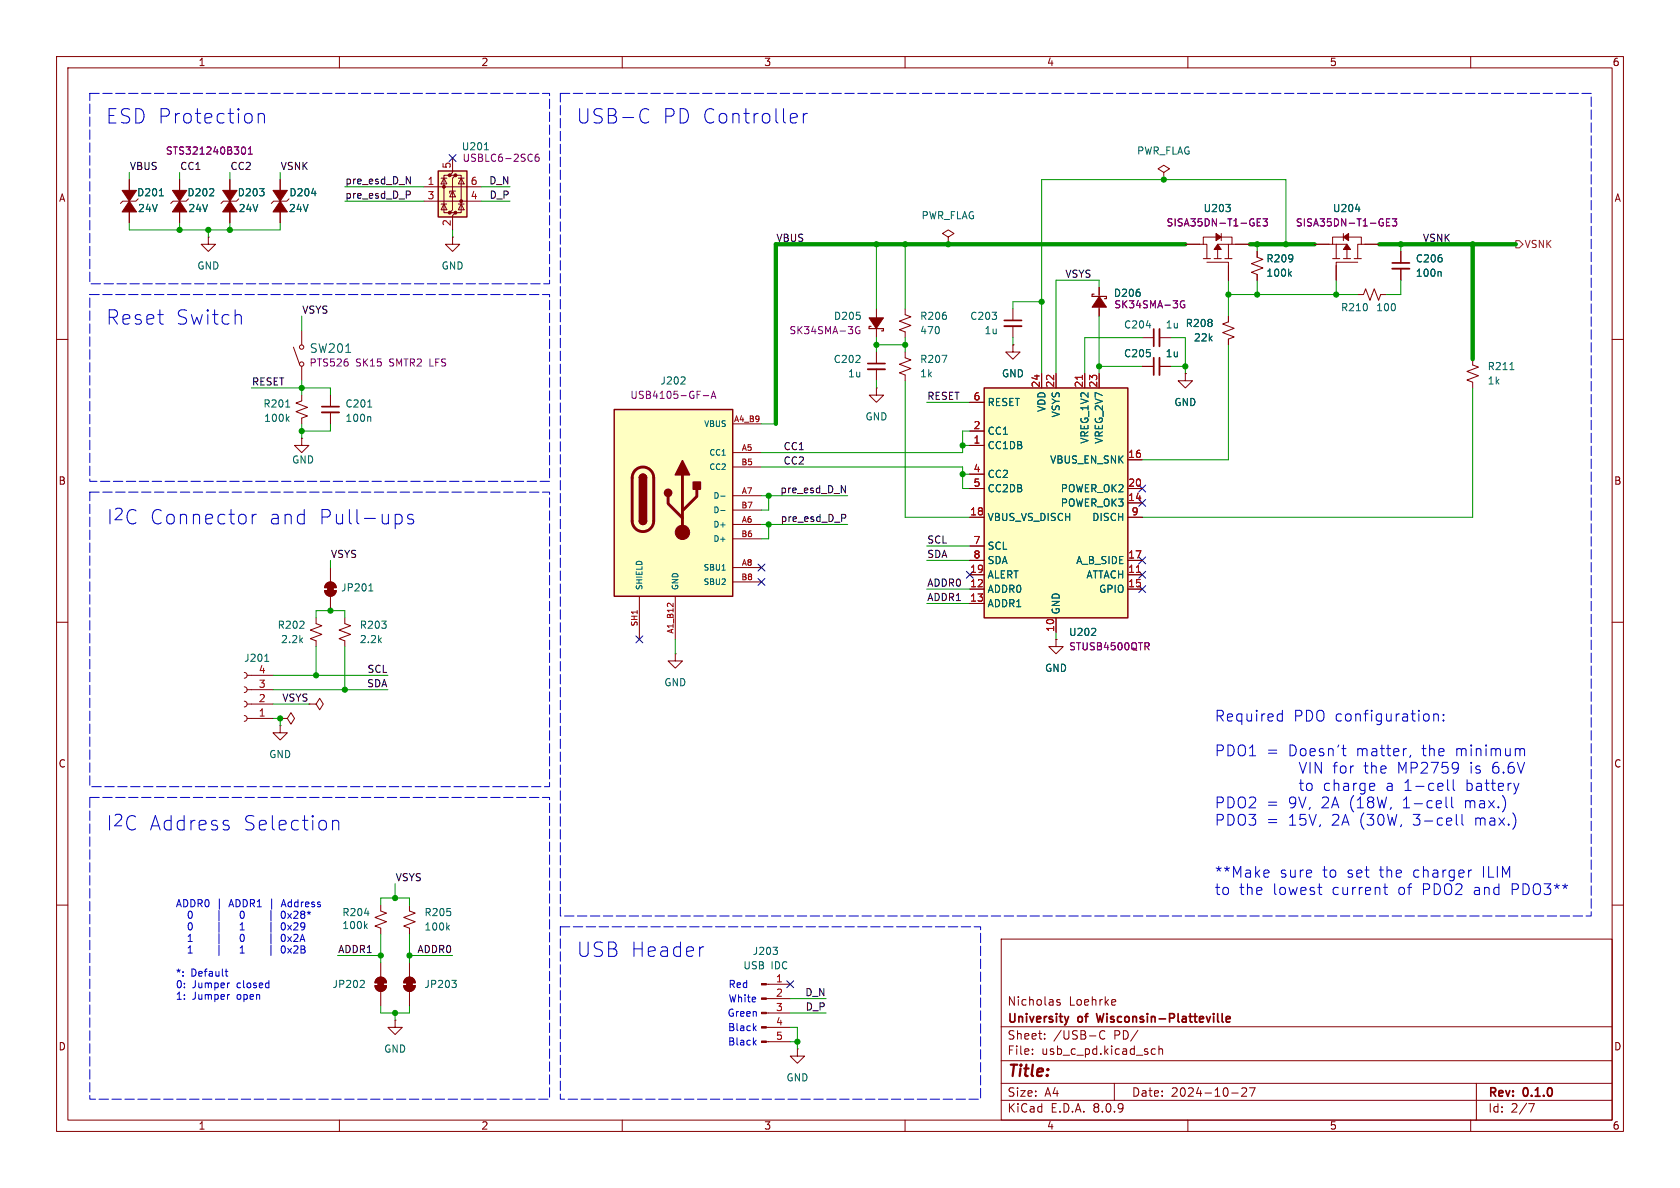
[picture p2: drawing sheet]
<svg xmlns="http://www.w3.org/2000/svg" width="297mm" height="210mm" viewBox="0 0 297 210" stroke-linecap="round" stroke-linejoin="round" font-family="sans-serif">
<g fill="none" stroke="#840000" stroke-width=".18">
<path d="M10 10h277v190h-277zM12 12h273v186h-273zM60 10v2M110 10v2M160 10v2M210 10v2M260 10v2M22.9 31.8v1.9M22.9 37.5v1.9M24.4 35.2l-.4 .4h-2.3l-.4 .4M31.7 31.8v1.9M31.7 37.5v1.9"/>
<path d="M33.3 35.2l-.4 .4h-2.3l-.4 .4M40.6 31.8v1.9M40.6 37.5v1.9M42.2 35.2l-.4 .4h-2.3l-.4 .4M49.5 31.8v1.9M49.5 37.5v1.9M51.1 35.2l-.4 .4h-2.3l-.4 .4M36.8 41.9v1.3h1.3l-1.3 1.3-1.2-1.3h1.2M36.8 41.9h.1M80 41.9v1.3h1.3l-1.3 1.3-1.3-1.3h1.3M80 41.9h.1M10 60h2"/>
<path d="M58.4 69.9v2M58.4 72.9v2M260.3 63.5v1l1.1 .4-2.1 .8 2.1 .7-2.1 .8 1 .4v1M285 60h2M10 110h2M285 110h2M49.5 127h1.3l.6-1 .7 1-.7 1-.6-1M49.5 127h.1M10 160h2M177 166h108v32h-108zM187.4 176.8l-.4-.1-.2 .2 .1 .2 .5 .2v.3h-.6M197 176.7l.2 .4-.7 .1"/>
<path d="M197.2 177.6l-.2 .1M285 160h2M60 198v2M110 198v2M160 198v2M177 194.5h108M177 191.5h108M177 187.5h108M177 181.5h108M182.5 186.3v.1M182.5 185.5v.1M184.7 183.6v.1"/>
<path d="M184.7 182.8v.1M195.3 182.3a.6 .6 0 0 0-.7 0 .6 .6 0 0 0-.2 .8 .56 .56 0 0 0 .3 .5 .56 .56 0 0 0 .6 0M197 191.5v3M203.6 186.3l.2 .1 .4-.1M204.2 185.5l-.4-.1-.2 .1M204.9 185.5l.2-.1 .4 .1v.9M204.9 184.9v1.5M210 198v2M217.7 193.2h1.2M219.5 192.4l.6-.1 .2 .1 .1 .3-.9 1.1h.9M220.9 192.3h1l-.7 1.5M260 198v2"/>
<path d="M261 191.5v6.5M270.2 195.1h1l-.6 1.5"/>
</g>
<path d="M56.9 71.9h3M188.9 179.7l-.3 1M193.8 179.2l.4 1.5M216.1 180.6l.2 .1M216.8 180.2l.7-.2-.1-.2-.4-.1-.2 .2v.7h.6" fill="none" stroke="#840000" stroke-width=".3"/>
<path d="M56.9 72.9h3" fill="none" stroke="#840000" stroke-width=".33"/>
<path d="M28.2 34.6h.7M55.1 34.2h.8M65 72h.7M65.4 73.6l.1 .2v.7M266.9 65.3h.8" fill="none" stroke="#006464" stroke-width=".18"/>
<g fill="#840000" stroke="#840000" stroke-width=".18">
<path d="M49.5 35.6l1.3 1.9h-2.5z"/>
<path d="M48.3 33.7h2.5l-1.3 1.9z"/>
<path d="M40.6 35.6l1.3 1.9h-2.5z"/>
<path d="M39.4 33.7h2.5l-1.3 1.9z"/>
<path d="M22.9 35.6l1.2 1.9h-2.5z"/>
<path d="M21.6 33.7h2.5l-1.2 1.9z"/>
<path d="M31.7 35.6l1.3 1.9h-2.5z"/>
<path d="M30.5 33.7h2.5l-1.3 1.9z"/>
</g>
<path d="M42.9 26h.1a.68 .68 0 0 1 .4 .6 .68 .68 0 0 1-.4 .6h-.1M43.9 27.2h.7M43.9 26.3l.4-.3v1.2" fill="none" stroke="#840084" stroke-width=".18"/>
<path d="M77.5 30.2h5v8.2h-5z" fill="#ffffc2"/>
<g fill="#840000" stroke="#840000" stroke-width=".18">
<path d="M194.3 52.4l1.3 1.9h-2.5z"/>
<path d="M153.6 56.2h2.6l-1.3 1.9z"/>
<path d="M215.3 43.2l.6 .9h-1.3z"/>
<path d="M215 41.3l.9 .6-.9 .6z"/>
<path d="M134.6 184h.9v.3h-.9z"/>
<path d="M134.6 181.5h.9v.2h-.9z"/>
<path d="M134.6 178.9h.9v.3h-.9z"/>
<path d="M134.6 176.4h.9v.3h-.9z"/>
<path d="M134.6 173.9h.9v.2h-.9z"/>
<path d="M57.9 103.6h1v1h-1z"/>
<path d="M57.4 104.4h2a1.02 1.02 0 0 1-1 1 1.02 1.02 0 0 1-1-1z"/>
<path d="M57.7 103.2a1.02 1.02 0 0 1 1.1-.2 1.02 1.02 0 0 1 .6 .9h-2z"/>
<circle cx="78.5" cy="33" r=".25"/>
<circle cx="79.5" cy="37.6" r=".25"/>
<circle cx="79.5" cy="31" r=".25"/>
<circle cx="80.5" cy="37.6" r=".25"/>
<circle cx="80.5" cy="31" r=".25"/>
<circle cx="81.5" cy="35.6" r=".25"/>
</g>
<g fill="none" stroke="#840000" stroke-width=".18">
<path d="M74.9 35.6h10.2M74.9 33h10.2M78 36.1h1M78 31.5h1M78.5 31.5l.5 1h-1zM78.5 36.1l.5 1h-1zM79.5 31h-1v6.6h1M80 33.8l.5 1h-1zM80 27.9v2.6l-.5 .5h1l-.5 .5v5.6l-.5 .5h1l-.5 .5v2.5M80.5 33.8h-1v.4M80.5 31h1v6.6h-1M81 36.1h1"/>
<path d="M81 31.5h1M81.5 36.1l.5 1h-1zM81.5 31.5l.5 1h-1zM205.7 30.5l1.1-.7-1.1-.6-1 .6 1 .7v1.3M205.7 31.8h.1M53.3 58.4v2.6M154.9 54.6v5.1M160 54.6v1l1 .4-2 .8 2 .7-2 .8 1 .4v1M167.6 41.9l1.1-.6-1.1-.7-1 .7 1 .6v1.3M167.6 43.2h.1M194.3 50.8v5.1M201.9 59.7h2.1"/>
<path d="M205 59.7h2M209.5 43.2h3.2M212.7 43.2h.7v2.5M212.7 45.7h1.3M213.4 46.4h3.8v3.1M214.6 45.7h1.3M215.3 43.2h1.9v2.5M215.3 41.9h-2.6v1.3M215.3 43.8v1.9M215.9 41.9h1.9v1.3h-.6M215.9 41.3v1.2M216.5 45.7h1.3"/>
<path d="M217.2 55.9v1l-1 .4 2 .7-2 .8 2 .8-1 .3v1.1M217.8 43.2h3.2M247.6 44.5v2M247.6 47.5v2M51.9 61.4l1 3M53.3 69.9v1l-1 .3 2.1 .8-2.1 .8 2.1 .7-1.1 .4v1M53.3 77.5v1.2h1.3l-1.3 1.3-1.2-1.3h1.2M53.3 77.5h.1M53.3 64.8v2.5M201.9 64.8h2.1M205 64.8h2M209.5 66v1.3h1.3l-1.3 1.3-1.2-1.3h1.2"/>
<path d="M209.5 66h.1M55.9 109.2v1l1 .4-2 .8 2 .7-2 .8 1 .4v1M57.4 104.4h2a1.02 1.02 0 0 1-1 1 1.02 1.02 0 0 1-1-1zM57.7 103.2a1.02 1.02 0 0 1 1.1-.2 1.02 1.02 0 0 1 .6 .9h-2zM58.4 100.3v2.6M58.4 105.4v2.6M61 109.2v1l1 .4-2.1 .8 2.1 .7-2.1 .8 1.1 .4v1M49.5 128.3v1.2h1.3l-1.3 1.3-1.2-1.3h1.2M49.5 128.3h.1M72.4 160v1l1 .4-2 .8 2 .7-2 .8 1 .4v1M135.5 179.1h4.2M135.5 176.5h4.2"/>
<path d="M135.5 174h4.2M135.5 184.2h4.2M135.5 181.6h4.2M141 185.4v1.3h1.2l-1.2 1.3-1.3-1.3h1.3M141 185.4h.1"/>
<circle cx="53.3" cy="61.4" r=".39"/>
<circle cx="53.3" cy="64.4" r=".39"/>
</g>
<path d="M77.5 30.2h5v8.2h-5z" fill="none" stroke="#840000" stroke-width=".25"/>
<g fill="none" stroke="#006464" stroke-width=".18">
<path d="M85.6 26.5h.8M216.7 36.1h.8l-.4 .5M217.4 36.7v.6M202.6 57.6h.8M254.6 48l.2 .2v.6M50.5 72h.7M50.7 74l.4 .5M51.1 73.6l-.5 .5M61.1 62.3h.9M65.2 104.5h.7M65.4 103.4l.2-.2v1.3M79.1 163.9l.4 .5"/>
<path d="M79.5 163.6l-.5 .4M136.7 167.5h.7l-.4 .4M137.3 168l.1 .2-.1 .5"/>
</g>
<path d="M95.2 27.2l-.4 .1a.86 .86 0 0 0 0 1.2l.5-.1v-.4l-.2-.3-.4 .1-.1 .2M222.2 39.3h.5M222.9 38.7h-.7v1.2h.7M223.3 38.7h.8l-.5 .5 .4 .1v.5l-.2 .1-.5-.1M152 57.8a.59 .59 0 0 0-.8 .6 .59 .59 0 0 0 .8 .5v-.4h-.2M209.4 53.2a.59 .59 0 0 0-.7 .6 .59 .59 0 0 0 .7 .6l.1-.5h-.3" fill="none" stroke="#840084" stroke-width=".18"/>
<path d="M205 58.2v3M246.1 47.5h3.1M205 63.2v3.1" fill="none" stroke="#840000" stroke-width=".33"/>
<path d="M204 58.2v3M246.1 46.5h3.1M204 63.2v3.1" fill="none" stroke="#840000" stroke-width=".3"/>
<path d="M154 57.7h-.4v.4h2.6v.4h-.4M193.4 52h-.3v.4h2.5v.4h-.3" fill="none" stroke="#840000" stroke-width=".2"/>
<path d="M108.6 72.4h20.9v33h-20.9z" fill="#ffffc2"/>
<path d="M108.6 72.4h20.9v33h-20.9zM113 92.1a.64 .64 0 0 0 .7 .6 .64 .64 0 0 0 .6-.6M113 84.5a.64 .64 0 0 1 .7-.7 .64 .64 0 0 1 .6 .7" fill="none" stroke="#840000" stroke-width=".25"/>
<path d="M112.3 83.1a1.9 1.9 0 0 1 2.1-.4 1.9 1.9 0 0 1 1.2 1.8v7.6a1.91 1.91 0 0 1-1.9 1.9 1.91 1.91 0 0 1-1.9-1.9v-7.8l.1-.6zM118.1 87.8v1.2l2.5 2.6M120.6 83.9v10.2M123.2 86.5v1.3l-2.6 2.5" fill="none" stroke="#840000" stroke-width=".51"/>
<g fill="#840000" stroke="#840000" stroke-width=".25">
<path d="M113 92.1h1.3a.64 .64 0 0 1-.6 .6 .64 .64 0 0 1-.7-.6z"/>
<path d="M113 84.5h1.3v7.6h-1.3z"/>
<path d="M113.2 84a.64 .64 0 0 1 .7-.1 .64 .64 0 0 1 .4 .6h-1.3z"/>
<path d="M122.6 85.2h1.2v1.3h-1.2z"/>
<path d="M120.6 81.4l1.3 2.5h-2.5z"/>
<circle cx="118.1" cy="87.1" r=".63"/>
</g>
<circle cx="120.6" cy="94.1" r="1.27" fill="#840000" stroke="#840000" stroke-width=".18"/>
<g fill="none" stroke="#840000" stroke-width=".18">
<path d="M129.5 74.9h5.1M129.5 80h5.1M129.5 82.6h5.1M129.5 92.7h5.1M129.5 87.6h5.1M129.5 95.3h5.1M129.5 90.2h5.1M113 105.4v7.6M119.4 105.4v7.6M129.5 100.3h5.1M129.5 102.9h5.1M186.7 113v1.3h1.3l-1.3 1.3-1.3-1.3h1.3"/>
<path d="M186.7 113h.1"/>
</g>
<path d="M121 66.7l.1 .2v.3l-.8 .7h.8M127.4 87.7h.8M127.4 90.2h.8M127.6 100.8h.6" fill="none" stroke="#006464" stroke-width=".18"/>
<path d="M118.1 106.7h.3M119 106.6v.7" fill="none" stroke="#a90000" stroke-width=".18"/>
<path d="M124.3 69.9h1M125.7 70.4l.4-1.2 .5 1.2M125.8 70.1h.6" fill="none" stroke="#840084" stroke-width=".18"/>
<path d="M174 68.6h25.4v40.6h-25.4z" fill="#ffffc2"/>
<path d="M174 68.6h25.4v40.6h-25.4z" fill="none" stroke="#840000" stroke-width=".25"/>
<g fill="none" stroke="#840000" stroke-width=".18">
<path d="M22.9 31.8v1.9M22.9 37.5v1.9M31.7 31.8v1.9M31.7 37.5v1.9M40.6 31.8v1.9M40.6 37.5v1.9M49.5 31.8v1.9M49.5 37.5v1.9M179.1 54.6v2M179.1 57.7v2M194.3 50.8v1.3M194.3 54.6v1.3"/>
<path d="M209.5 43.2h2.6M217.2 47v2.5M217.2 55.9v1M217.2 59.9v1.1M218.4 43.2h2.6M222.2 44.5v1l1.1 .3-2.1 .8 2.1 .8-2.1 .7 1 .4v1M232.4 43.2h3.2M235.6 45.7h1.3M237.5 41.9h-1.9v1.3h.6M237.5 45.7h1.3M237.5 41.3v1.2M238.1 43.2h-1.9v2.5"/>
<path d="M238.1 41.9h2.6v1.3M238.1 43.8v1.9M239.4 45.7h1.3M240 46.4h-3.8v3.1M240 52.1h1l.4-1 .8 2 .8-2 .7 2 .4-1h1M240.7 43.2h-.7v2.5M240.7 43.2h3.1M247.6 44.5v2M247.6 47.5v2M154.9 68.6v1.3h1.3l-1.3 1.2-1.2-1.2h1.2M154.9 68.6h.1M154.9 62.2v2.1"/>
<path d="M154.9 65.3v2M160 62.2v1l1 .4-2 .8 2 .8-2 .7 1 .4v1M171.4 78.7h2.6M171.4 76.2h2.6M171.4 71.1h2.6M179.1 61v1.2h1.2l-1.2 1.3-1.3-1.3h1.3M179.1 61h.1M184.1 66v2.6M186.7 66v2.6M191.8 66v2.6M194.3 66v2.6M201.9 64.8h2.1"/>
<path d="M205 64.8h2M209.5 66h.1M171.4 99.1h2.6M171.4 91.4h2.6M171.4 86.4h2.6M171.4 83.8h2.6M171.4 96.5h2.6M199.4 88.9h2.5M199.4 81.3h2.5M199.4 99.1h2.5M199.4 91.4h2.5M199.4 86.4h2.5"/>
<path d="M43.2 118.9l.3 .1 .2 .4-.2 .3-.3 .2M43.7 119.4h4.6M119.4 115.6v1.2h1.2l-1.2 1.3-1.3-1.3h1.3M119.4 115.6h.1M171.4 101.6h2.6M171.4 104.1h2.6M171.4 106.7h2.6M186.7 113h.1M186.7 109.2v2.6M199.4 101.6h2.5M199.4 104.1h2.5M43.2 121.4l.3 .2 .2 .3-.2 .4-.3 .1"/>
<path d="M43.2 124l.3 .1 .2 .4-.2 .3-.3 .2M43.2 126.5l.3 .1 .2 .4-.2 .4-.3 .1M43.7 121.9h4.6M43.7 124.5h4.6M43.7 127h4.6M54.6 124.5h1.3l.6-1.1 .6 1.1-.6 1-.6-1M66.3 174.2h2a1.02 1.02 0 0 1-1 1.1 1.02 1.02 0 0 1-1-1.1zM66.6 173a1.02 1.02 0 0 1 1.1-.2 1.02 1.02 0 0 1 .6 .9h-2zM67.3 160v1l1 .4-2 .8 2 .7-2 .8 1 .4v1M67.3 170.2v2.5M67.3 175.3v2.5M71.4 174.2h2a1.02 1.02 0 0 1-1 1.1 1.02 1.02 0 0 1-1-1.1z"/>
<path d="M71.7 173a1.02 1.02 0 0 1 1.1-.2 1.02 1.02 0 0 1 .6 .9h-2zM72.4 170.2v2.5M72.4 175.3v2.5M69.8 180.3v1.3h1.3l-1.3 1.3-1.2-1.3h1.2M69.8 180.3h.1"/>
</g>
<path d="M191.4 66.3v.8M200.9 101.2h.7" fill="none" stroke="#a90000" stroke-width=".18"/>
<g fill="none" stroke="#006464" stroke-width=".18">
<path d="M28.2 34.6h.7M55.1 34.2h.8M216.7 36.1h.8l-.4 .5M217.4 36.7v.6M239.6 37h.8M227.9 48.4l.4 .4M228.3 48l-.5 .5M254.6 48l.2 .2v.6M166.5 62.8h.9l-.6 1.3M46.8 116.9h.7M192.9 112.3h.8M193.7 111.2v.4"/>
<path d="M64.2 173.3l.2 .2v.3l-.8 .8h.8M64.5 161.4h.7M64.6 163.7l.3 .5M64.9 163.3l-.5 .5M79.9 173.3h.8l-.5 .5M80.4 173.8l.3 .2v.3l-.3 .3"/>
</g>
<path d="M42.9 26h.1a.68 .68 0 0 1 .4 .6 .68 .68 0 0 1-.4 .6h-.1M43.9 27.2h.7M43.9 26.3l.4-.3v1.2M222.2 39.3h.5M222.9 38.7h-.7v1.2h.7M223.3 38.7h.8l-.5 .5 .4 .1v.5l-.2 .1-.5-.1M245.1 39.3h.4M245.7 38.7h-.6v1.2h.6M246.1 38.7h.8l-.4 .5 .4 .1v.5l-.2 .1-.6-.1M209.4 53.2a.59 .59 0 0 0-.7 .6 .59 .59 0 0 0 .7 .6l.1-.5h-.3M202.7 114.3l.4 .6M202.9 113.6l.2 .3v.3l-.2 .1" fill="none" stroke="#840084" stroke-width=".18"/>
<g fill="#840000" stroke="#840000" stroke-width=".18">
<path d="M238.1 43.2l.7 .9h-1.3z"/>
<path d="M237.5 41.9l.9-.6v1.2z"/>
<path d="M66.8 173.5h1v1h-1z"/>
<path d="M66.6 173a1.02 1.02 0 0 1 1.1-.2 1.02 1.02 0 0 1 .6 .9h-2z"/>
<path d="M66.3 174.2h2a1.02 1.02 0 0 1-1 1.1 1.02 1.02 0 0 1-1-1.1z"/>
<path d="M71.9 173.5h1v1h-1z"/>
<path d="M71.4 174.2h2a1.02 1.02 0 0 1-1 1.1 1.02 1.02 0 0 1-1-1.1z"/>
<path d="M71.7 173a1.02 1.02 0 0 1 1.1-.2 1.02 1.02 0 0 1 .6 .9h-2z"/>
</g>
<path d="M177.5 57.7h3.1M153.4 65.3h3.1" fill="none" stroke="#840000" stroke-width=".33"/>
<path d="M177.5 56.6h3.1M153.4 64.3h3.1" fill="none" stroke="#840000" stroke-width=".3"/>
<path d="M268 42.5h.6l.6 .7-.6 .6h-.6z" fill="none" stroke="#725600" stroke-width=".18"/>
<path d="M71.8 31.2l.8 1.3v-1.3M72.3 33.8l.3 .2-.1 .3-.2 .1M148.7 85.8l.8 1.3v-1.3M149.3 90.9l.2 .3v.3l-.2 .1" fill="none" stroke="#0f0f0f" stroke-width=".18"/>
<g fill="none" stroke="#0000c2" stroke-width=".18">
<path d="M114 19.2l.7 .2M45.7 20.3a.63 .63 0 0 1 1 .1v1.3M45.7 20.1v1.6M114.7 21.5l-.7 .2M140.6 20.1l.2 .1 .1 .5-1.2 .2M140.8 21.6l-.2 .1M142 20.1v1.6M142.7 20.1a.65 .65 0 0 0-.7 .4M42.3 55.6l.4 .4v1.3M44.6 90.9v1.7M45.3 90.9a.65 .65 0 0 0-.7 .5M69.9 91l.7-.1 .5 .5v.7l-.3 .4-.2 .1-.7-.1"/>
<path d="M73 91l-.6-.1-.3 .4 .1 .3 .8 .3 .1 .2-.1 .4-.2 .1-.7-.1M226.2 126.2l.5 .1M226.7 125.6v1.9M226.7 127.4l-.5 .1M229.7 134.8l.6 1.9 .7-1.9M229.7 138.5h.7M230 137.8v1.7l.1 .1 .3 .1M231.1 138.6a.52 .52 0 0 1 .5-.1 .52 .52 0 0 1 .4 .3v.6a.52 .52 0 0 1-.5 .4 .52 .52 0 0 1-.5-.4zM231.6 134.8v1.9M233.6 134.8v1.9l-1.1-1.9v1.9M237.2 132.3h.8M237.5 131.7v1.6l.1 .2 .4 .1"/>
<path d="M242.4 138.5l.5 .1 .1 .3-.9 .2M242.9 139.6l-.5 .1M249.4 133.5l-.2 .4M252.5 126.3l.1 .3v.5l-.1 .3M253.5 126.4a.47 .47 0 0 1 .8 .1v1M253.5 126.2v1.3M255.2 127.3l.1 .1-.1 .1M255.2 127.3l-.1 .1 .1 .1M255.2 126.3v.2M255.2 127.3v.2M255.2 126.3l.1 .1-.1 .1M255.2 126.3l-.1 .1 .1 .1"/>
<path d="M255.9 137.8v1.7l.3 .2M256.9 137.8v1.7l.3 .2M257.6 134.9h.1a1.61 1.61 0 0 1-.2 1.6M257.8 135.6l-.2 .3M268.5 138.5l-.4 1.2M268.8 132.4l.2-.1 .4 .1 .1 1.2M40.4 146l.1 .2-.1 .4M58.8 145v1.7M58.8 145.3a.63 .63 0 0 1 1.1 .1v1.3M223.7 153.8l.6 .1v.4l-.9 .1M224.3 155l-.6 .1M233 156.9h.7"/>
<path d="M233.3 158l.4 .1M244.6 156.9h.7M244.8 156.2v1.7l.1 .1 .4 .1M255.6 140.9v1.6l.3 .3M256.6 140.9v1.6l.3 .3M257.5 144v1.6l.2 .3M258.5 144v1.6l.2 .3M260.2 153.8l-.5 .2M38.7 161v1.8M38.7 163v1.8M38.7 165v1.9M38.7 167.1v1.8"/>
<path d="M39.8 171.7h.5M40 171.3v1.1l.3 .2M40.5 173.8h.1M40.5 175.8h.1M42.5 164.4h.7M42.5 163.5l.3-.4v1.3M42.5 167.6l.3-.4v1.3M42.5 168.5h.7M42.6 161.2a.69 .69 0 0 0 .3 1.1l.2-.1 .1-.3-.1-.7M42.6 165.2h.2a.68 .68 0 0 1 .4 .6 .68 .68 0 0 1-.4 .6 .84 .84 0 0 1-.2-1.2zM47.9 161v1.8M47.9 163v1.8"/>
<path d="M47.9 165v1.9M47.9 167.1v1.8M50.9 161.5l.6 .8M50.9 163.5l.6 .9M50.9 165.6l.6 .8M50.9 167.6l.6 .9M51.5 161.5l-.6 .8M51.5 163.5l-.6 .9M51.5 165.6l-.6 .8M51.5 167.6l-.6 .9M124.2 167.4h.2M133.3 184.2l.4 .5"/>
<path d="M133.3 181.7l.4 .5M133.7 183.9l-.5 .5M133.7 181.3l-.5 .5"/>
</g>
<path d="M15.9 16.5h81.3v33.7h-81.3zM99.1 16.5h182.2v145.4h-182.2zM15.9 52.1h81.3v33h-81.3zM15.9 87h81.3v52.1h-81.3zM15.9 141h81.3v53.3h-81.3zM99.1 163.8h74.3v30.5h-74.3z" fill="none" stroke="#0000c2" stroke-width=".18" stroke-dasharray="1.7 .6"/>
<g fill="none" stroke="#009600" stroke-width=".18">
<path d="M22.9 39.4v1.2h26.6v-1.2M22.9 30.5v1.3M31.7 30.5v1.3M31.7 39.4v1.2M40.6 30.5v1.3M40.6 39.4v1.2M49.5 30.5v1.3M61 35.6h13.9M61 33h13.9M85.1 35.6h5.1M85.1 33h5.1M36.8 40.6v1.3"/>
<path d="M53.3 55.9v2.5M80 40.6v1.3M154.9 43.2v11.4M154.9 59.7v2.5M160 43.2v11.4M160 59.7v2.5M179.1 59.7v1.3M184.1 53.3h-5v1.3M194.3 50.8v-1.3h-7.6v16.5M194.3 55.9v10.1M201.9 59.7h-10.1v6.3M207 59.7h2.5v6.3"/>
<path d="M217.2 52.1h22.8M217.2 49.5v6.4M222.2 43.2v1.3M222.2 49.5v2.6M227.3 43.2v-11.4h-43.2v34.2M236.2 49.5v2.6M247.6 49.5v2.6h-2.5M247.6 43.2v1.3M44.4 68.6h14v1.3M53.3 67.3v2.6M53.3 74.9v2.6M58.4 74.9v1.3h-5.1"/>
<path d="M134.6 74.9h2.6M154.9 67.3v1.3M154.9 61h5.1M160 67.3v24.1h11.4M163.8 71.1h7.6M170.2 78.7h1.2M171.4 76.2h-1.2v3.8h-35.6M194.3 64.8h7.6M207 64.8h2.5M217.2 61v20.3h-15.3M260.3 68.6v22.8h-58.4M58.4 99.1v1.2"/>
<path d="M134.6 82.6h35.6v3.8h1.2M134.6 87.6h15.3M134.6 92.7h15.3M135.9 87.6v2.6h-1.3M135.9 92.7v2.6h-1.3M163.8 99.1h7.6M163.8 96.5h7.6M170.2 83.8h1.2M48.3 119.4h20.3M55.9 109.2v-1.2h5.1v1.2M55.9 114.3v5.1M61 114.3v7.6"/>
<path d="M119.4 113v2.6M163.8 104.1h7.6M163.8 106.7h7.6M186.7 111.8v1.2M48.3 127h1.2v1.3M48.3 121.9h20.3M48.3 124.5h6.3M69.8 156.2v2.6M59.7 168.9h7.6M67.3 177.8v1.3h5.1v-1.3M67.3 160v-1.2h5.1v1.2M67.3 165.1v5.1"/>
<path d="M69.8 179.1v1.2M72.4 168.9h7.6M72.4 165.1v5.1M139.7 176.5h6.3M139.7 179.1h6.3M139.7 181.6h1.3v3.8M139.7 184.2h1.3"/>
</g>
<path d="M209.5 43.2h-72.3v31.7M221 43.2h11.4M243.8 43.2h24.2M260.3 43.2v20.3" fill="none" stroke="#009600" stroke-width=".76"/>
<g fill="none" stroke="#000084" stroke-width=".18">
<path d="M79.4 27.3l1.2 1.2M80.6 27.3l-1.2 1.2M134 99.7l1.2 1.2M135.2 99.7l-1.2 1.2M201.3 85.8l1.2 1.2M201.3 88.3l1.2 1.2M201.3 98.5l1.2 1.2M202.5 85.8l-1.2 1.2M202.5 88.3l-1.2 1.2M202.5 98.5l-1.2 1.2M112.4 112.4l1.2 1.2M113.6 112.4l-1.2 1.2"/>
<path d="M134 102.3l1.2 1.2M135.2 102.3l-1.2 1.2M170.8 101l1.3 1.2M172.1 101l-1.3 1.2M201.3 103.5l1.2 1.2M201.3 101l1.2 1.2M202.5 103.5l-1.2 1.2M202.5 101l-1.2 1.2M139.1 173.4l1.2 1.2M140.3 173.4l-1.2 1.2"/>
</g>
<g fill="#009600" stroke="#009600" stroke-width=".18">
<circle cx="222.2" cy="52.1" r=".46"/>
<circle cx="217.2" cy="52.1" r=".46"/>
<circle cx="209.5" cy="64.8" r=".46"/>
<circle cx="247.6" cy="43.2" r=".46"/>
<circle cx="260.3" cy="43.2" r=".46"/>
<circle cx="236.2" cy="52.1" r=".46"/>
<circle cx="227.3" cy="43.2" r=".46"/>
<circle cx="222.2" cy="43.2" r=".46"/>
<circle cx="205.7" cy="31.8" r=".46"/>
<circle cx="170.2" cy="78.7" r=".46"/>
<circle cx="154.9" cy="61" r=".46"/>
<circle cx="160" cy="61" r=".46"/>
<circle cx="167.6" cy="43.2" r=".46"/>
<circle cx="154.9" cy="43.2" r=".46"/>
<circle cx="160" cy="43.2" r=".46"/>
<circle cx="184.1" cy="53.3" r=".46"/>
<circle cx="194.3" cy="64.8" r=".46"/>
<circle cx="170.2" cy="83.8" r=".46"/>
<circle cx="72.4" cy="168.9" r=".46"/>
<circle cx="69.8" cy="179.1" r=".46"/>
<circle cx="69.8" cy="158.8" r=".46"/>
<circle cx="67.3" cy="168.9" r=".46"/>
<circle cx="53.3" cy="76.2" r=".46"/>
<circle cx="58.4" cy="108" r=".46"/>
<circle cx="55.9" cy="119.4" r=".46"/>
<circle cx="53.3" cy="68.6" r=".46"/>
<circle cx="141" cy="184.2" r=".46"/>
<circle cx="135.9" cy="92.7" r=".46"/>
<circle cx="135.9" cy="87.6" r=".46"/>
<circle cx="40.6" cy="40.6" r=".46"/>
<circle cx="31.7" cy="40.6" r=".46"/>
<circle cx="36.8" cy="40.6" r=".46"/>
<circle cx="49.5" cy="127" r=".46"/>
<circle cx="61" cy="121.9" r=".46"/>
</g>
<g font-size="3.5" fill="#0000c2">
<text x="18.7" y="22.1">ESD Protection</text>
<text x="101.9" y="22.1">USB-C</text>
<text x="117.1" y="22.1">PD Controller</text>
<text x="18.7" y="57.6">Reset</text>
<text x="31" y="57.6">Switch</text>
<text x="18.9" y="92.9">I^{2}C</text>
<text x="26.4" y="92.9">Connector</text>
<text x="47.4" y="92.9">and</text>
<text x="56.2" y="92.9">Pull-ups</text>
<text x="18.8" y="147">I^{2}C</text>
<text x="26.4" y="147">Address</text>
<text x="42.9" y="147">Selection</text>
<text x="101.9" y="169.4">USB Header</text>
</g>
<text font-size="2.8" fill="#840000" x="178" y="190.9">Title:</text>
<g font-size="2.7" fill="#0000c2">
<text x="214.6" y="127.8">Required</text>
<text x="228.6" y="127.8">PDO configuration:</text>
<text x="214.6" y="134">PDO1</text>
<text x="223.8" y="134">=</text>
<text x="227.7" y="134">Doesn't</text>
<text x="235.5" y="137">for</text>
<text x="239.7" y="134">matter,</text>
<text x="241" y="137">the</text>
<text x="247" y="137">MP2759</text>
<text x="251.4" y="134">the</text>
<text x="257.4" y="134">minimum</text>
<text x="259.8" y="137">is</text>
<text x="263.8" y="137">6.6V</text>
<text x="214.6" y="143.2">PDO2</text>
<text x="223.8" y="143.2">=</text>
<text x="227.7" y="143.2">9V,</text>
<text x="233.5" y="143.2">2A (18W,</text>
<text x="233.8" y="140.1">charge</text>
<text x="244.9" y="140.1">a 1-cell</text>
<text x="248" y="143.2">1-cell</text>
<text x="259" y="143.2">max.)</text>
<text x="259.1" y="140.1">battery</text>
<text x="214.6" y="146.2">PDO3</text>
<text x="223.8" y="146.2">=</text>
<text x="227.7" y="146.2">15V,</text>
<text x="235.4" y="146.2">2A (30W,</text>
<text x="249.8" y="146.2">3-cell</text>
<text x="260.8" y="146.2">max.)</text>
<text x="214.6" y="155.4">**Make</text>
<text x="226.1" y="155.4">sure</text>
<text x="233.7" y="155.4">to</text>
<text x="238.1" y="155.4">set</text>
<text x="243.9" y="155.4">the</text>
<text x="249.8" y="155.4">charger</text>
<text x="262.2" y="155.4">ILIM</text>
<text x="214.6" y="158.5">to</text>
<text x="219" y="158.5">the</text>
<text x="224.9" y="158.5">lowest</text>
<text x="235.5" y="158.5">current</text>
<text x="247.1" y="158.5">of</text>
<text x="251.5" y="158.5">PDO2</text>
<text x="260.6" y="158.5">and</text>
<text x="267.3" y="158.5">PDO3**</text>
</g>
<text font-size="2.1" fill="#006464" x="54.7" y="62.6">SW201</text>
<g font-size="2.1" fill="#840000">
<text x="178" y="178">Nicholas</text>
<text x="188.9" y="178">Loehrke</text>
<text x="178" y="184">Sheet:</text>
<text x="178" y="181.2">University</text>
<text x="186.2" y="184">/USB-C</text>
<text x="190.7" y="181.2">of</text>
<text x="194.6" y="181.2">Wisconsin-Platteville</text>
<text x="197" y="184">PD/</text>
<text x="178" y="186.7">File:</text>
<text x="184.1" y="186.7">usb_c_pd.kicad_sch</text>
<text x="178" y="196.9">KiCad</text>
<text x="178" y="194.1">Size:</text>
<text x="184.7" y="194.1">A4</text>
<text x="185.7" y="196.9">E.D.A.</text>
<text x="193.3" y="196.9">8.0.9</text>
<text x="200" y="194.1">Date:</text>
<text x="207" y="194.1">2024-10-27</text>
<text x="263" y="194.3">Rev:</text>
<text x="263" y="196.9">Id:</text>
<text x="267.1" y="196.9">2/7</text>
<text x="269.4" y="194.3">0.1.0</text>
</g>
<g font-size="1.8" fill="#840000">
<text x="35" y="11.9">1</text>
<text x="85" y="11.9">2</text>
<text x="135" y="11.9">3</text>
<text x="185" y="11.9">4</text>
<text x="235" y="11.9">5</text>
<text x="285" y="11.9">6</text>
<text x="10.3" y="35.9">A</text>
<text x="285.3" y="35.9">A</text>
<text x="10.3" y="85.9">B</text>
<text x="285.3" y="85.9">B</text>
<text x="10.3" y="135.9">C</text>
<text x="285.3" y="135.9">C</text>
<text x="10.3" y="185.9">D</text>
<text x="285.3" y="185.9">D</text>
<text x="35" y="199.9">1</text>
<text x="85" y="199.9">2</text>
<text x="135" y="199.9">3</text>
<text x="185" y="199.9">4</text>
<text x="235" y="199.9">5</text>
<text x="285" y="199.9">6</text>
</g>
<g font-size="1.8" fill="#840084">
<text x="29.2" y="27.5">STS321240B301</text>
<text x="81.5" y="26.8">U201</text>
<text x="81.7" y="28.8">USBLC6-2SC6</text>
<text x="206.1" y="40.2">SISA35DN-T1-GE3</text>
<text x="229" y="40.2">SISA35DN-T1-GE3</text>
<text x="196.8" y="52.7">D206</text>
<text x="139.5" y="59.3">SK34SMA-3G</text>
<text x="196.9" y="54.7">SK34SMA-3G</text>
<text x="54.6" y="65">PTS526</text>
<text x="62.9" y="65">SK15</text>
<text x="68.9" y="65">SMTR2</text>
<text x="76.2" y="65">LFS</text>
<text x="111.3" y="70.7">USB4105-GF-A</text>
<text x="188.9" y="115.2">STUSB4500QTR</text>
</g>
<g font-size="1.8" fill="#a90000">
<text x="79.8" y="29.9" transform="rotate(-90 79.8 29.9)">5</text>
<text x="75.5" y="32.8">1</text>
<text x="75.5" y="35.3">3</text>
<text x="83.1" y="35.3">4</text>
<text x="83.1" y="32.8">6</text>
<text x="79.8" y="40.1" transform="rotate(-90 79.8 40.1)">2</text>
<text x="172" y="70.9">6</text>
<text x="183.9" y="68.6" transform="rotate(-90 183.9 68.6)">24</text>
<text x="186.4" y="68.6" transform="rotate(-90 186.4 68.6)">22</text>
<text x="191.5" y="68.6" transform="rotate(-90 191.5 68.6)">21</text>
<text x="194.1" y="68.6" transform="rotate(-90 194.1 68.6)">23</text>
<text x="172" y="75.9">2</text>
<text x="172" y="78.5">1</text>
<text x="172" y="83.6">4</text>
<text x="199.3" y="81">16</text>
<text x="172" y="86.1">5</text>
<text x="199.3" y="88.6">14</text>
<text x="199.3" y="86.1">20</text>
<text x="171.4" y="91.2">18</text>
<text x="200" y="91.2">9</text>
<text x="171.4" y="101.3">19</text>
<text x="172" y="96.3">7</text>
<text x="172" y="98.8">8</text>
<text x="199.3" y="101.3">11</text>
<text x="199.3" y="98.8">17</text>
<text x="171.4" y="103.9">12</text>
<text x="171.4" y="106.4">13</text>
<text x="199.3" y="103.9">15</text>
<text x="186.4" y="111.8" transform="rotate(-90 186.4 111.8)">10</text>
<text x="45.6" y="119.1">4</text>
<text x="45.6" y="124.2">2</text>
<text x="45.6" y="121.7">3</text>
<text x="45.6" y="126.7">1</text>
<text x="137.1" y="173.7">1</text>
<text x="137.1" y="176.3">2</text>
<text x="137.1" y="178.8">3</text>
<text x="137.1" y="181.4">4</text>
<text x="137.1" y="183.9">5</text>
</g>
<g font-size="1.8" fill="#006464">
<text x="200.9" y="27.5">PWR_FLAG</text>
<text x="24.1" y="34.9">D201</text>
<text x="33" y="34.9">D202</text>
<text x="41.9" y="34.9">D203</text>
<text x="51.1" y="34.9">D204</text>
<text x="24.3" y="37.7">24V</text>
<text x="33.2" y="37.7">24V</text>
<text x="42.1" y="37.7">24V</text>
<text x="51" y="37.7">24V</text>
<text x="162.8" y="39">PWR_FLAG</text>
<text x="212.7" y="37.7">U203</text>
<text x="235.5" y="37.7">U204</text>
<text x="34.8" y="47.9">GND</text>
<text x="78" y="47.9">GND</text>
<text x="223.8" y="46.6">R209</text>
<text x="250.2" y="46.6">C206</text>
<text x="223.8" y="49.1">100k</text>
<text x="250.2" y="49.1">100n</text>
<text x="147.3" y="56.7">D205</text>
<text x="162.6" y="56.7">R206</text>
<text x="162.6" y="59.3">470</text>
<text x="171.4" y="56.7">C203</text>
<text x="174" y="59.3">1u</text>
<text x="198.6" y="58.3">C204</text>
<text x="206" y="58.3">1u</text>
<text x="209.5" y="58">R208</text>
<text x="237" y="55.2">R210</text>
<text x="243.2" y="55.2">100</text>
<text x="147.3" y="64.4">C202</text>
<text x="162.6" y="64.4">R207</text>
<text x="198.6" y="63.3">C205</text>
<text x="206" y="63.3">1u</text>
<text x="211" y="60.6">22k</text>
<text x="262.9" y="65.6">R211</text>
<text x="116.7" y="68.2">J202</text>
<text x="149.8" y="66.9">1u</text>
<text x="162.6" y="66.9">1k</text>
<text x="174.5" y="72">RESET</text>
<text x="177" y="66.9">GND</text>
<text x="207.5" y="72">GND</text>
<text x="262.9" y="68.2">1k</text>
<text x="46.5" y="72.2">R201</text>
<text x="46.6" y="74.8">100k</text>
<text x="61" y="72.2">C201</text>
<text x="61" y="74.8">100n</text>
<text x="152.9" y="74.5">GND</text>
<text x="174.5" y="77.1">CC1</text>
<text x="185" y="72.9" transform="rotate(-90 185 72.9)">VDD</text>
<text x="187.6" y="73.9" transform="rotate(-90 187.6 73.9)">VSYS</text>
<text x="51.5" y="82.1">GND</text>
<text x="174.5" y="79.6">CC1DB</text>
<text x="185.6" y="82.1">VBUS_EN_SNK</text>
<text x="192.6" y="78.5" transform="rotate(-90 192.6 78.5)">VREG_1V2</text>
<text x="195.2" y="78.5" transform="rotate(-90 195.2 78.5)">VREG_2V7</text>
<text x="174.5" y="84.7">CC2</text>
<text x="174.5" y="87.2">CC2DB</text>
<text x="187.4" y="89.8">POWER_OK3</text>
<text x="187.4" y="87.2">POWER_OK2</text>
<text x="174.5" y="92.3">VBUS_VS_DISCH</text>
<text x="193" y="92.3">DISCH</text>
<text x="174.5" y="97.4">SCL</text>
<text x="174.5" y="99.9">SDA</text>
<text x="190.2" y="99.9">A_B_SIDE</text>
<text x="60.2" y="104.7">JP201</text>
<text x="174.5" y="105">ADDR0</text>
<text x="174.5" y="107.5">ADDR1</text>
<text x="174.5" y="102.5">ALERT</text>
<text x="192" y="102.5">ATTACH</text>
<text x="194.2" y="105">GPIO</text>
<text x="49" y="111.4">R202</text>
<text x="49.6" y="113.9">2.2k</text>
<text x="63.5" y="111.4">R203</text>
<text x="63.5" y="113.9">2.2k</text>
<text x="187.6" y="108.7" transform="rotate(-90 187.6 108.7)">GND</text>
<text x="188.9" y="112.6">U202</text>
<text x="43.1" y="117.2">J201</text>
<text x="184.7" y="119">GND</text>
<text x="117.3" y="121.5">GND</text>
<text x="47.5" y="134.2">GND</text>
<text x="60.4" y="164.4">100k</text>
<text x="60.4" y="162.2">R204</text>
<text x="74.9" y="162.2">R205</text>
<text x="74.9" y="164.7">100k</text>
<text x="131.3" y="171.6">USB</text>
<text x="133" y="169">J203</text>
<text x="136.3" y="171.6">IDC</text>
<text x="58.7" y="174.9">JP202</text>
<text x="74.9" y="174.9">JP203</text>
<text x="67.8" y="186.3">GND</text>
<text x="138.9" y="191.4">GND</text>
</g>
<g font-size="1.8" fill="#0f0f0f">
<text x="22.9" y="30.1">VBUS</text>
<text x="31.7" y="30.1">CC1</text>
<text x="40.6" y="30.1">CC2</text>
<text x="49.5" y="30.1">VSNK</text>
<text x="61" y="35.2">pre_esd_D_P</text>
<text x="61" y="32.7">pre_esd_D_N</text>
<text x="86.4" y="32.7">D_N</text>
<text x="86.5" y="35.2">D_P</text>
<text x="137.2" y="42.8">VBUS</text>
<text x="251.5" y="42.8">VSNK</text>
<text x="188.2" y="49.2">VSYS</text>
<text x="53.3" y="55.5">VSYS</text>
<text x="44.4" y="68.2">RESET</text>
<text x="163.8" y="70.8">RESET</text>
<text x="138.4" y="82.2">CC2</text>
<text x="138.4" y="79.7">CC1</text>
<text x="137.9" y="87.3">pre_esd_D_N</text>
<text x="137.9" y="92.4">pre_esd_D_P</text>
<text x="58.4" y="98.7">VSYS</text>
<text x="163.8" y="96.2">SCL</text>
<text x="163.8" y="98.7">SDA</text>
<text x="163.8" y="103.8">ADDR0</text>
<text x="163.8" y="106.3">ADDR1</text>
<text x="64.9" y="119">SCL</text>
<text x="49.8" y="124.1">VSYS</text>
<text x="64.8" y="121.6">SDA</text>
<text x="69.8" y="155.9">VSYS</text>
<text x="59.7" y="168.6">ADDR1</text>
<text x="73.7" y="168.6">ADDR0</text>
<text x="142.3" y="176.2">D_N</text>
<text x="142.3" y="178.7">D_P</text>
</g>
<text font-size="1.8" fill="#725600" x="269.4" y="44">VSNK</text>
<g font-size="1.8" fill="#0000c2">
<text x="31" y="160.6">ADDR0</text>
<text x="38.3" y="160.6">|</text>
<text x="40.6" y="160.6">ADDR1</text>
<text x="47.9" y="160.6">|</text>
<text x="50.3" y="160.6">Address</text>
<text x="33.3" y="162.6">0</text>
<text x="33.3" y="164.7">0</text>
<text x="33.3" y="166.7">1</text>
<text x="49.8" y="162.6">|</text>
<text x="49.8" y="164.7">|</text>
<text x="49.8" y="166.7">|</text>
<text x="52.2" y="162.6">0x28*</text>
<text x="52.2" y="164.7">0x29</text>
<text x="52.2" y="166.7">0x2A</text>
<text x="31" y="172.9">*:</text>
<text x="33.3" y="168.8">1</text>
<text x="33.7" y="172.9">Default</text>
<text x="49.8" y="168.8">|</text>
<text x="52.2" y="168.8">0x2B</text>
<text x="31" y="174.9">0:</text>
<text x="31" y="176.9">1:</text>
<text x="34" y="174.9">Jumper</text>
<text x="34" y="176.9">Jumper</text>
<text x="42" y="174.9">closed</text>
<text x="42" y="176.9">open</text>
<text x="128.5" y="179.9">Green</text>
<text x="128.7" y="174.9">Red</text>
<text x="128.7" y="177.4">White</text>
<text x="128.6" y="185">Black</text>
<text x="128.6" y="182.5">Black</text>
</g>
<g font-size="1.4" fill="#006464">
<text x="124.4" y="75.7">VBUS</text>
<text x="125.3" y="80.7">CC1</text>
<text x="125.3" y="83.3">CC2</text>
<text x="126" y="88.4">D-</text>
<text x="126" y="93.4">D+</text>
<text x="126" y="96">D+</text>
<text x="126" y="90.9">D-</text>
<text x="124.3" y="101.1">SBU1</text>
<text x="113.8" y="104.4" transform="rotate(-90 113.8 104.4)">SHIELD</text>
<text x="120.1" y="104.4" transform="rotate(-90 120.1 104.4)">GND</text>
<text x="124.3" y="103.6">SBU2</text>
</g>
<g font-size="1.4" fill="#a90000">
<text x="129.7" y="74.7">A4_B9</text>
<text x="131" y="82.3">B5</text>
<text x="131" y="79.8">A5</text>
<text x="131" y="89.9">B7</text>
<text x="131" y="87.4">A7</text>
<text x="131" y="95">B6</text>
<text x="131" y="92.5">A6</text>
<text x="131" y="100.1">A8</text>
<text x="131" y="102.6">B8</text>
<text x="112.8" y="110.8" transform="rotate(-90 112.8 110.8)">SH1</text>
<text x="119.1" y="112.1" transform="rotate(-90 119.1 112.1)">A1_B12</text>
</g>
</svg>
